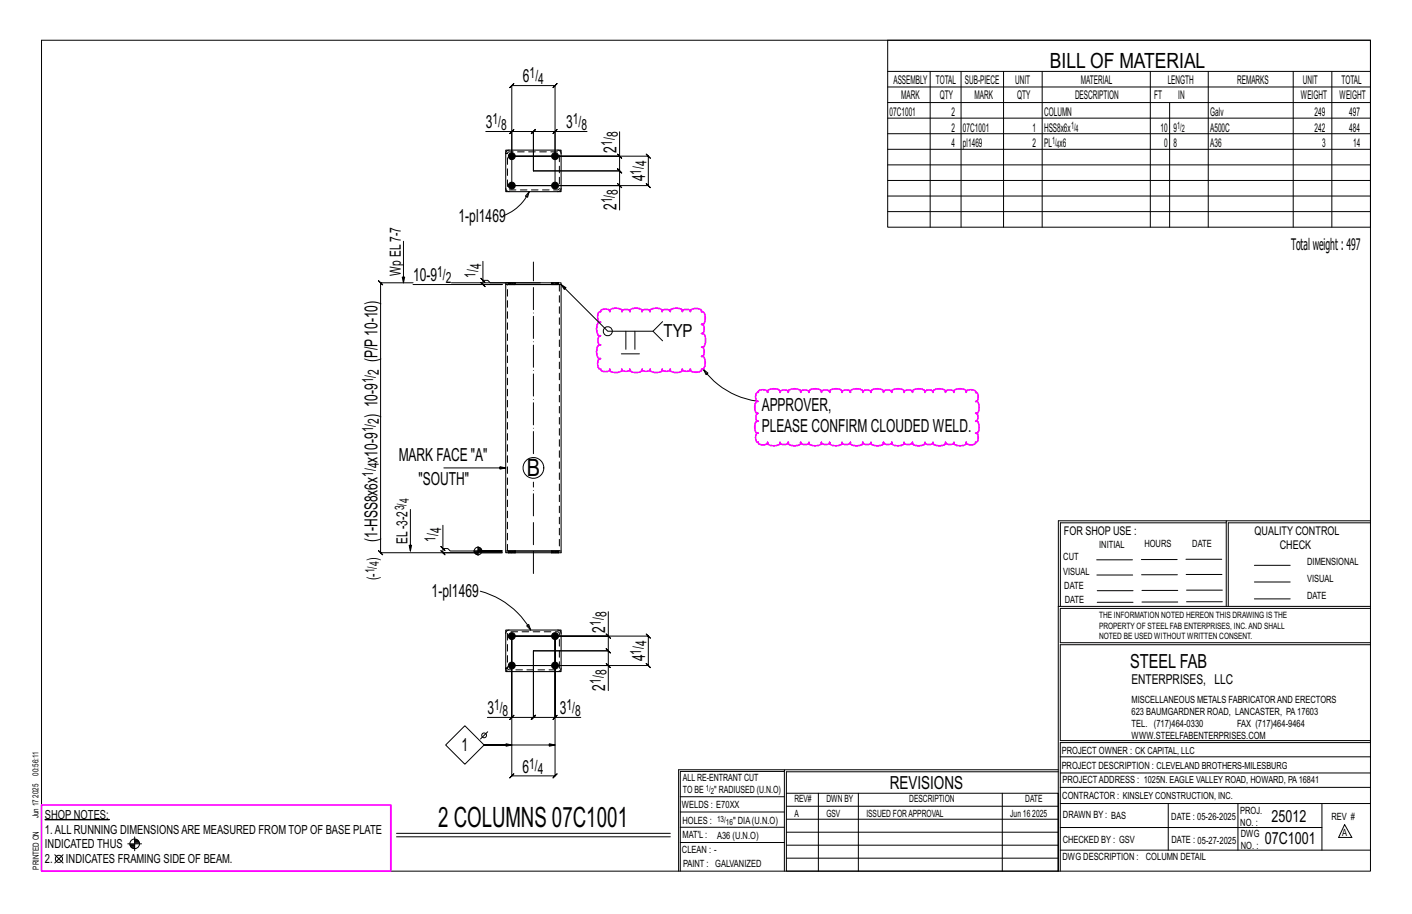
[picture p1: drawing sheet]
<svg xmlns="http://www.w3.org/2000/svg" width="432mm" height="279mm" viewBox="0 0 432 279" stroke-linecap="round" stroke-linejoin="round" font-family="sans-serif">
<g fill="#000" stroke="#000" stroke-width=".31">
<path d="M13.8 250.5l19.6 .1z"/>
<circle cx="156.5" cy="47.7" r="1.06"/>
<circle cx="156.5" cy="56.7" r="1.06"/>
<circle cx="169.7" cy="56.7" r="1.06"/>
<circle cx="169.7" cy="47.7" r="1.06"/>
<circle cx="156.5" cy="194.5" r="1.06"/>
<circle cx="169.7" cy="194.5" r="1.06"/>
<circle cx="156.5" cy="203.4" r="1.06"/>
<circle cx="169.7" cy="203.4" r="1.06"/>
</g>
<g fill="none" stroke="#000" stroke-width=".31">
<path d="M12.7 12.3h406.4v254h-406.4zM271.5 12.3h147.6v57.2h-147.6zM157.2 39.6l-1.3 1.3zM170.4 39.6l-1.3 1.3zM271.5 21.8h147.6M271.5 26.6h147.6M271.5 31.4h147.6M271.5 36.1h147.6M284.5 21.8v47.7M293.9 21.8v47.7M306.9 21.8v47.7M318.7 21.8v47.7"/>
<path d="M351.8 21.8v47.7M357.7 31.4v38.1M369.5 21.8v47.7M395.5 21.8v47.7M407.3 21.8v47.7M148.5 40.2h8v16.5M156.5 40.2h6.6l-.6 .7 1.3-1.3-.7 .6v12M156.5 47.7v-21.5l-.6 .6 1.3-1.3-.7 .7h13.2l-.6 .6 1.3-1.3-.7 .7v21.5M161.8 58.6l-.5 1.7-.6-.3zM161.8 58.6a14 14 0 0 1-7.8 7.3M163.1 52.2h26.4l-.7-.6 1.3 1.3-.6-.7v4.5M169.7 40.2h-6.6l.7-.6-1.3 1.3 .6-.7v12"/>
<path d="M179.5 40.2h-9.8v16.5M188.8 47.1l1.3 1.3zM188.8 56.1l1.3 1.3zM189.5 40.3v7.4h-33h41.8l-.7-.6 1.3 1.3-.6-.7v9l-.7-.6 1.3 1.3-.6-.7h-41.8h33v7.5M189.5 47.7v4.5l-.7-.6 1.3 1.3-.6-.7h-26.4M271.5 40.9h147.6M271.5 45.6h147.6M271.5 50.4h147.6M271.5 55.2h147.6M271.5 59.9h147.6M123.4 73.8v12.7l-.4-1.8h.8l-.4 1.8M147.7 79.9v5.8h1.5l.7 .8h15.3"/>
<path d="M271.5 64.7h147.6M126.3 86.5h-9.9l-.7-.7 1.3 1.3-.6-.6v82.5l-.7-.7 1.3 1.3-.6-.6h37.2h-18.2l.7 .6-1.3-1.3 .6 .7v-1.3M138 86.5h18.5M147 85.1l1.3 1.3zM147.7 85.7v1.3l-.7-.7 1.3 1.3-.6-.6h5.9h-27.3M171.6 87l1 1.5 .5-.5-1.5-1 14.3 14.3h13.8l2.9-3M190 108.2h5.5M191.4 101.3v5.5M194.2 101.3v5.5M199.7 101.3l2.9 2.9M215.1 112.9l1.4 1.2-.6 .4zM215.1 112.9a24.7 24.7 0 0 0 16.2 9.7"/>
<path d="M125.5 155.7v12.7l-.4-1.7h.8l-.4 1.7M135.7 143h19l-1.8 .4v-.7l1.8 .3M375 159.8h-50.7v25.6M375 159.2h-51.3l-.1 107.1M419.1 159.2h-44.1v26.2M419.1 159.8h-43.5v25.6M134.8 167l1.3 1.3zM135.4 160.6v7.1h1.5l.8 .7h15.9h-7.4M144.8 168.4h2.8M145 168.6h1.2M145.1 168.9h1.1M145.2 169.1h1"/>
<path d="M145.4 169.3h.8M145.7 169.5h.5M146.2 167v2.8M146.2 168.2h1.1M146.2 168h1.1M146.2 167.8h1M146.2 167.6h.8M146.2 167.4h.5M335.4 171.1h10.9M335.4 175.8h11M349 171h11M349.1 175.7h11"/>
<path d="M362.7 171h10.9M362.7 175.6h11M383.6 172.8h11M383.6 177.9h11M146.9 180.7a25.4 25.4 0 0 1 15.4 11.9M161.1 191.3l.6-.4 .6 1.7zM163.1 198.9h22.9l-.6-.6 1.3 1.3-.7-.7v4.5M163.1 198.9v20.4l-.6 .7 1.3-1.3-.7 .6h6.6M163.1 198.9v20.4l.7-.6-1.3 1.3 .6-.7h-6.6M185.4 193.8l1.3 1.3zM186 187v7.5h-29.5h41.8l-.7-.7 1.3 1.3-.6-.6v8.9l-.7-.6 1.3 1.3-.6-.7h-41.8h29.5v7.7M186 194.5v4.4l-.6-.6 1.3 1.3-.7-.7h-22.9"/>
<path d="M323.7 185.4h95.4M335.5 184.1h11M335.5 180.6h11M349.2 184h11M349.2 180.5h11M362.9 180.4h10.9M362.9 184h10.9M383.6 183.1h11M419.1 186h-94.9v10.5h94.9M419.1 197.1h-94.9v29.3h94.9v.6h-94.9v39.3M149 219.3h7.5v-24.8v42.7l-.6 .6 1.3-1.3-.7 .7h13.2l-.6 .6 1.3-1.3-.7 .7v-42.7v24.8h7.9M156.5 219.3l.7-.6-1.3 1.3z"/>
<path d="M169.7 219.3l.7-.6-1.3 1.3zM185.4 202.8l1.3 1.3zM136.3 227.7l5.9-5.8 5.8 5.8-5.8 5.9zM149.1 223.7l-2.2 2.2M156.5 227.7l-1.7-.3v.7l1.7-.4h-8.5h21.7l-1.7 .4v-.7l1.7 .3M239.9 235.8h-31.9v30.5M239.9 235.3h-32.4v31M323.6 235.3h-83.7v31M323.6 235.9h-83.1v6.6M324.2 236.3h94.9M324.2 231.4h94.9M39.1 258h4.2"/>
<path d="M39.7 258.2h1.5M39.8 258.4h1.4M39.9 258.7h1.3M40.1 258.9h1.1M40.4 259.2h.8M41.2 255.8v4.3M41.2 257.7h1.4M41.2 257.2h1.3M41.2 257.5h1.4M41.2 256.7h.8M41.2 257h1.1M121.3 254.7h83.7"/>
<path d="M121.3 255.8h83.7M208 252.9h31.9M208 257.5h31.9M208 243.6h31.9M208 248.2h31.9M240.5 242.5h83.1v23.8h-83.1zM240.5 258.4h83.1M240.5 254.4h83.1M240.5 250.4h83.1M240.5 246.5h83.1M250.3 242.5v23.8M262.5 242.5v23.8"/>
<path d="M306.5 242.5v23.8M324.2 253h80.1M324.2 245.6h94.9M324.2 259.9h94.9M324.2 240.7h94.9M357.3 245.6v14.3M378.6 245.6v14.3M404.3 245.6v14.3M411.2 252.1l2.2 3.9h-4zM16.8 261.3l2.5 2.5M19.3 261.3l-2.5 2.5M240.5 262.3h83.1"/>
<circle cx="185.9" cy="101.3" r="1.38"/>
<circle cx="163.1" cy="143" r="3.2"/>
<circle cx="146.2" cy="168.4" r="1.16"/>
<circle cx="148" cy="224.8" r=".74"/>
<circle cx="41.2" cy="258" r="1.47"/>
<circle cx="18" cy="262.5" r="1.1"/>
</g>
<path d="M183.1 95.5l.6-.2v-.3a2.05 2.05 0 0 1 2.8 0v.3l-.1-.4a2.73 2.73 0 0 1 3.8 0v.4v-.2a1.82 1.82 0 0 1 2.5 0l-.1 .2v-.4a2.73 2.73 0 0 1 3.8 0l-.1 .4v-.2a1.82 1.82 0 0 1 2.5 0v.2v-.4a2.73 2.73 0 0 1 3.7 0v.4v-.2a1.82 1.82 0 0 1 2.5 0v.2l-.1-.4a2.73 2.73 0 0 1 3.8 0v.4l-.1-.2a1.82 1.82 0 0 1 2.6 0l-.1 .2v-.3a2.51 2.51 0 0 1 3.5 0l-.1 .3h.4a2.84 2.84 0 0 1 0 3.9h-.4l.3-.1a2.07 2.07 0 0 1 0 2.9h-.3l.4-.1a3.1 3.1 0 0 1 0 4.3l-.4-.1h.3a2.07 2.07 0 0 1 0 2.9l-.3-.1h.4a2.84 2.84 0 0 1 0 3.9h-.4l.1 .3a2.51 2.51 0 0 1-3.5 0v-.3l.1 .2a1.82 1.82 0 0 1-2.6 0l.1-.2v.3a2.73 2.73 0 0 1-3.8 0l.1-.3v.2a1.82 1.82 0 0 1-2.5 0v-.2v.3a2.73 2.73 0 0 1-3.7 0v-.3v.2a1.82 1.82 0 0 1-2.5 0v-.2l.1 .3a2.73 2.73 0 0 1-3.8 0v-.3l.1 .2a1.82 1.82 0 0 1-2.5 0v-.2v.3a2.73 2.73 0 0 1-3.8 0l.1-.3v.3a2.05 2.05 0 0 1-2.8 0v-.3h-.3a2.32 2.32 0 0 1 0-3.2h.3l-.4 .1a3.1 3.1 0 0 1 0-4.3h.4l-.3 .1a2.07 2.07 0 0 1 0-2.9h.3l-.4 .1a3.1 3.1 0 0 1 0-4.3l.4 .1h-.3a2.3 2.3 0 0 1-.3-3zM232.1 119.4a2.39 2.39 0 0 1 2.7 .3l-.1 .3v-.4a2.81 2.81 0 0 1 3.9 0l-.1 .4v-.3a1.87 1.87 0 0 1 2.6 0v.3l-.1-.4a2.81 2.81 0 0 1 3.9 0v.4l-.1-.3a1.87 1.87 0 0 1 2.6 0v.3v-.4a2.81 2.81 0 0 1 3.8 0v.4v-.3a1.87 1.87 0 0 1 2.5 0v.3v-.4a2.81 2.81 0 0 1 3.9 0l-.1 .4v-.3a1.87 1.87 0 0 1 2.6 0l-.1 .3v-.4a2.81 2.81 0 0 1 3.9 0l-.1 .4v-.3a1.87 1.87 0 0 1 2.6 0v.3l-.1-.4a2.81 2.81 0 0 1 3.9 0v.4l-.1-.3a1.87 1.87 0 0 1 2.6 0v.3v-.4a2.81 2.81 0 0 1 3.8 0v.4v-.3a1.87 1.87 0 0 1 2.6 0l-.1 .3v-.4a2.81 2.81 0 0 1 3.9 0l-.1 .4v-.3a1.87 1.87 0 0 1 2.6 0v.3l-.1-.4a2.81 2.81 0 0 1 3.9 0v.4l-.1-.3a1.87 1.87 0 0 1 2.6 0v.3v-.4a2.81 2.81 0 0 1 3.8 0v.4v-.3a2.1 2.1 0 0 1 2.9 0l-.1 .3 .3-.1a2.02 2.02 0 0 1 0 2.8h-.3h.4a2.69 2.69 0 0 1 0 3.7l-.4-.1h.3a1.79 1.79 0 0 1 0 2.5h-.3l.4-.1a2.69 2.69 0 0 1 0 3.7h-.4h.3a2.02 2.02 0 0 1 0 2.8l-.3-.1 .1 .3a2.1 2.1 0 0 1-2.9 0v-.3v.4a2.81 2.81 0 0 1-3.8 0v-.4v.3a1.87 1.87 0 0 1-2.6 0l.1-.3v.4a2.81 2.81 0 0 1-3.9 0l.1-.4v.3a1.87 1.87 0 0 1-2.6 0v-.3l.1 .4a2.81 2.81 0 0 1-3.9 0v-.4l.1 .3a1.87 1.87 0 0 1-2.6 0v-.3v.4a2.81 2.81 0 0 1-3.8 0v-.4v.3a1.87 1.87 0 0 1-2.6 0l.1-.3v.4a2.81 2.81 0 0 1-3.9 0l.1-.4v.3a1.87 1.87 0 0 1-2.6 0v-.3l.1 .4a2.81 2.81 0 0 1-3.9 0v-.4l.1 .3a1.87 1.87 0 0 1-2.6 0v-.3l.1 .4a2.81 2.81 0 0 1-3.9 0v-.4v.3a1.87 1.87 0 0 1-2.5 0v-.3v.4a2.81 2.81 0 0 1-3.8 0v-.4v.3a1.87 1.87 0 0 1-2.6 0l.1-.3v.4a2.81 2.81 0 0 1-3.9 0l.1-.4v.3a1.87 1.87 0 0 1-2.6 0v-.3l.1 .4a2.81 2.81 0 0 1-3.9 0v-.4l.1 .3a2.1 2.1 0 0 1-2.9 0v-.3l-.3 .1a2.02 2.02 0 0 1 0-2.8h.3h-.4a2.69 2.69 0 0 1 0-3.7l.4 .1h-.3a1.79 1.79 0 0 1 0-2.5h.3l-.4 .1a2.69 2.69 0 0 1 0-3.7h.4h-.3a2.02 2.02 0 0 1 0-2.8l.3 .1zM12.7 246.1h106.8v20.2h-106.8z" fill="none" stroke="#f0f" stroke-width=".5"/>
<g fill="none" stroke="#000" stroke-width=".32">
<path d="M154.7 45.9h16.9v12.7h-16.9zM154.7 86.5h16.9v.5h-16.9zM154.7 87v82h16.9v-82M155.5 86.4v.1M155.5 87h.1M155.7 87h14.8M157.6 86.4v.1M157.6 87h.1M168.7 86.4v.1M168.7 87h.1M170.8 86.4v.1M170.8 87h.1"/>
<path d="M154.7 168.4h16.9M155.5 168.4h.1M155.5 169h.1M157.6 168.4h.1M157.6 169h.1M168.7 168.4h.1M168.7 169h.1M170.8 168.4h.1M170.8 169h.1M154.7 192.6h16.9v12.7h-16.9z"/>
</g>
<g fill="none" stroke="#000" stroke-width=".31" stroke-dasharray="2 1.4">
<path d="M154.7 57.5a1.06 1.06 0 0 0 1 1.1M155.2 46.9h-.5M155.3 46.6l.4-.2 15.2 .2 .2 .3-.2 11-.4 .2-15.2-.2-.1-.4zM155.7 45.9a1.06 1.06 0 0 0-1 1h.5M170.5 58.6a1.06 1.06 0 0 0 1.1-1.1M171.6 46.9a1.06 1.06 0 0 0-1.1-1M155.5 86.5v.5M155.5 86.4h.1M155.8 86.4h-.3v.6M156.1 86.4h-.3v.6h-.3M156.5 86.4h.4v.6h-.4zM156.5 86.4h-.4v.6h-.3"/>
<path d="M156.5 87h-.4M156.9 86.4h.4v.6h-.4M157.3 86.4h.2v.6h-.2M157.5 86.4h.1M157.6 87h-.1M157.6 87v-.5M168.7 86.5v.5M168.7 86.4h.1M169 86.4h-.2l-.1 .6M169.3 86.4h-.3v.6h-.2M169.7 86.4h.4v.6h-.4zM169.7 86.4h-.4v.6h-.3"/>
<path d="M169.7 87h-.4M170.1 86.4h.4v.6h-.4M170.5 86.4h.2v.6h-.2M170.7 86.4h.1M170.8 87h-.1M170.8 87v-.5M171.1 87v81.4M155.2 168.4v-81.4M155.5 168.4v.6M155.5 168.4h.1M155.8 168.4h-.3v.6M156.1 168.4h-.3v.6h-.3"/>
<path d="M156.5 168.4h.4v.6h-.4zM156.5 168.4h-.4v.6h-.3M156.5 169h-.4M156.9 168.4h.4v.6h-.4M157.3 168.4h.2v.6h-.2M157.5 168.4h.1M157.6 169h-.1M157.6 169v-.6M168.7 168.4v.6M168.7 168.4h.1M169 168.4h-.2l-.1 .6M169.3 168.4h-.3v.6h-.2"/>
<path d="M169.7 168.4h.4v.6h-.4zM169.7 168.4h-.4v.6h-.3M169.7 169h-.4M170.1 168.4h.4v.6h-.4M170.5 168.4h.2v.6h-.2M170.7 168.4h.1M170.8 169h-.1M170.8 169v-.6M155.7 192.6a1.06 1.06 0 0 0-1 1.1M171.6 193.7a1.06 1.06 0 0 0-1.1-1.1M154.7 204.2h.5l.1 .4 .4 .2 15-.1 .4-.5-.1-10.7-.5-.4-15 .1-.3 .5v10.5h-.5a1.06 1.06 0 0 0 1 1.1M170.5 205.3a1.06 1.06 0 0 0 1.1-1.1"/>
</g>
<path d="M163.1 138.7v-58.6M163.1 175.3v-27.9" fill="none" stroke="#000" stroke-width=".31" stroke-dasharray="6.8 1 0 1"/>
<text font-size="8.6" x="134" y="252.8">2 COLUMNS 07C1001</text>
<text font-size="7.3" x="161.1" y="145.4">B</text>
<text font-size="6.4" x="321.1" y="20.7">BILL OF MATERIAL</text>
<text font-size="5.9" x="345.6" y="204.1">STEEL FAB</text>
<g font-size="5.5">
<text x="159.9" y="25.2">6</text>
<text x="148.5" y="39.2">3</text>
<text x="173.1" y="39.2">3</text>
<text x="188.5" y="46.7" transform="rotate(-90 188.5 46.7)">2</text>
<text x="197.3" y="55.4" transform="rotate(-90 197.3 55.4)">4</text>
<text x="188.5" y="64.2" transform="rotate(-90 188.5 64.2)">2</text>
<text x="140.2" y="68">1-pl1469</text>
<text x="126.3" y="86">10-9</text>
<text x="202.9" y="103">TYP</text>
<text x="115.4" y="110.8" transform="rotate(-90 115.4 110.8)">(P/P10-10)</text>
<text x="232.9" y="125.6">APPROVER,</text>
<text x="115.4" y="127.8" transform="rotate(-90 115.4 127.8)">) 10-9</text>
<text x="232.9" y="132.1">PLEASE CONFIRM CLOUDED WELD.</text>
<text x="115.4" y="141.4" transform="rotate(-90 115.4 141.4)">x10-9</text>
<text x="121.9" y="141">MARK FACE &quot;A&quot;</text>
<text x="128" y="148.3">&quot;SOUTH&quot;</text>
<text x="115.4" y="165.6" transform="rotate(-90 115.4 165.6)">(1-HSS8x6x</text>
<text x="132" y="182.6">1-pl1469</text>
<text x="185" y="193.4" transform="rotate(-90 185 193.4)">2</text>
<text x="197.3" y="202.2" transform="rotate(-90 197.3 202.2)">4</text>
<text x="185" y="211.1" transform="rotate(-90 185 211.1)">2</text>
<text x="149" y="218.3">3</text>
<text x="171.2" y="218.3">3</text>
<text x="141.1" y="229.5">1</text>
<text x="159.8" y="236.2">6</text>
<text x="272.2" y="241.1">REVISIONS</text>
</g>
<g font-size="5.1">
<text x="388.9" y="251.3">25012</text>
<text x="386.8" y="258.1">07C1001</text>
</g>
<text font-size="4.9" x="394.8" y="76.4">Totalweight : 497</text>
<g font-size="4.7">
<text x="162" y="23.9">1/</text>
<text x="164.6" y="25.6">4</text>
<text x="150.6" y="38">1/</text>
<text x="153.2" y="39.6">8</text>
<text x="175.2" y="38">1/</text>
<text x="177.8" y="39.6">8</text>
<text x="187.2" y="44.6" transform="rotate(-90 187.2 44.6)">1/</text>
<text x="188.9" y="42" transform="rotate(-90 188.9 42)">8</text>
<text x="196" y="53.4" transform="rotate(-90 196 53.4)">1/</text>
<text x="197.7" y="50.8" transform="rotate(-90 197.7 50.8)">4</text>
<text x="188.9" y="59.5" transform="rotate(-90 188.9 59.5)">8</text>
<text x="187.2" y="62.2" transform="rotate(-90 187.2 62.2)">1/</text>
<text x="147.1" y="82.4" transform="rotate(-90 147.1 82.4)">4</text>
<text x="122.5" y="84.3" transform="rotate(-90 122.5 84.3)">Wp EL7-7</text>
<text x="133.7" y="84.7">1/</text>
<text x="136.3" y="86.4">2</text>
<text x="145.4" y="85" transform="rotate(-90 145.4 85)">1/</text>
<text x="114.2" y="117.2" transform="rotate(-90 114.2 117.2)">1/</text>
<text x="115.8" y="114.5" transform="rotate(-90 115.8 114.5)">2</text>
<text x="115.8" y="129.6" transform="rotate(-90 115.8 129.6)">2</text>
<text x="114.2" y="132.2" transform="rotate(-90 114.2 132.2)">1/</text>
<text x="115.8" y="143.1" transform="rotate(-90 115.8 143.1)">4</text>
<text x="114.2" y="145.8" transform="rotate(-90 114.2 145.8)">1/</text>
<text x="124.7" y="166.3" transform="rotate(-90 124.7 166.3)">EL-3-2</text>
<text x="133.2" y="165.7" transform="rotate(-90 133.2 165.7)">1/</text>
<text x="134.9" y="163.1" transform="rotate(-90 134.9 163.1)">4</text>
<text x="115.5" y="171.6" transform="rotate(-90 115.5 171.6)">)</text>
<text x="115.5" y="177.4" transform="rotate(-90 115.5 177.4)">(-</text>
<text x="183.8" y="191.3" transform="rotate(-90 183.8 191.3)">1/</text>
<text x="185.4" y="188.7" transform="rotate(-90 185.4 188.7)">8</text>
<text x="197.7" y="197.5" transform="rotate(-90 197.7 197.5)">4</text>
<text x="196" y="200.1" transform="rotate(-90 196 200.1)">1/</text>
<text x="183.8" y="209.1" transform="rotate(-90 183.8 209.1)">1/</text>
<text x="185.4" y="206.5" transform="rotate(-90 185.4 206.5)">8</text>
<text x="151.1" y="217.1">1/</text>
<text x="153.7" y="218.7">8</text>
<text x="173.3" y="217.1">1/</text>
<text x="175.9" y="218.7">8</text>
<text x="161.8" y="234.9">1/</text>
<text x="164.4" y="236.6">4</text>
</g>
<text font-size="4.2" x="346" y="209.1">ENTERPRISES, LLC</text>
<g font-size="4">
<text x="125" y="153.8" transform="rotate(-90 125 153.8)">4</text>
<text x="123.6" y="156" transform="rotate(-90 123.6 156)">3/</text>
<text x="115.9" y="173.1" transform="rotate(-90 115.9 173.1)">4</text>
<text x="114.5" y="175.3" transform="rotate(-90 114.5 175.3)">1/</text>
</g>
<g font-size="3.8">
<text x="13.8" y="250.3">SHOP NOTES:</text>
<text x="13.8" y="254.8">1.ALL RUNNING DIMENSIONSARE MEASURED FROM TOP OF BASE PLATE</text>
<text x="13.8" y="263.9">2.</text>
<text x="13.8" y="259.3">INDICATED THUS</text>
<text x="20.2" y="263.9">INDICATES FRAMING SIDE OF BEAM.</text>
</g>
<g font-size="3.7">
<text x="273.2" y="25.6">ASSEMBLY</text>
<text x="286.2" y="25.6">TOTAL</text>
<text x="295.1" y="25.6">SUB-PIECE</text>
<text x="310.4" y="25.6">UNIT</text>
<text x="330.5" y="25.6">MATERIAL</text>
<text x="357.1" y="25.6">LENGTH</text>
<text x="378.3" y="25.6">REMARKS</text>
<text x="398.4" y="25.6">UNIT</text>
<text x="410.2" y="25.6">TOTAL</text>
<text x="272.1" y="35.5">07C1001</text>
<text x="275.6" y="30.4">MARK</text>
<text x="287.4" y="30.4">QTY</text>
<text x="290.9" y="35.5">2</text>
<text x="298" y="30.4">MARK</text>
<text x="311" y="30.4">QTY</text>
<text x="319.3" y="35.5">COLUMN</text>
<text x="328.7" y="30.4">DESCRIPTION</text>
<text x="353" y="30.4">FT</text>
<text x="360.3" y="30.4">IN</text>
<text x="370.1" y="35.5">Galv</text>
<text x="397.8" y="30.4">WEIGHT</text>
<text x="402" y="35.5">249</text>
<text x="409.6" y="30.4">WEIGHT</text>
<text x="412.6" y="35.5">497</text>
<text x="290.9" y="40.2">2</text>
<text x="294.5" y="40.2">07C1001</text>
<text x="315.8" y="40.2">1</text>
<text x="319.3" y="40.2">HSS8x6x</text>
<text x="354.9" y="40.2">10</text>
<text x="358.9" y="40.2">9</text>
<text x="370.1" y="40.2">A500C</text>
<text x="402" y="40.2">242</text>
<text x="412.6" y="40.2">484</text>
<text x="290.9" y="45">4</text>
<text x="294.5" y="45">pl1469</text>
<text x="315.8" y="45">2</text>
<text x="319.3" y="45">PL x6</text>
<text x="356" y="45">0</text>
<text x="358.9" y="45">8</text>
<text x="370.1" y="45">A36</text>
<text x="404.3" y="45">3</text>
<text x="413.8" y="45">14</text>
<text x="325.3" y="163.4">FOR SHOP USE :</text>
<text x="383.7" y="163.4">QUALITY CONTROL</text>
<text x="391.4" y="167.8">CHECK</text>
</g>
<g font-size="3.1">
<text x="327.5" y="39.4">1/</text>
<text x="328.9" y="40.5">4</text>
<text x="360" y="39.4">1/</text>
<text x="361.4" y="40.5">2</text>
<text x="321.7" y="44.1">1/</text>
<text x="323.1" y="45.3">4</text>
<text x="336.2" y="167.4">INITIAL</text>
<text x="350" y="167.1">HOURS</text>
<text x="364.6" y="167.2">DATE</text>
<text x="325.2" y="171.3">CUT</text>
<text x="399.8" y="172.8">DIMENSIONAL</text>
<text x="325.1" y="175.8">VISUAL</text>
<text x="399.8" y="177.9">VISUAL</text>
<text x="325.5" y="180">DATE</text>
<text x="325.7" y="184.4">DATE</text>
<text x="399.8" y="183.1">DATE</text>
<text x="346" y="215">MISCELLANEOUS METALS FABRICATORAND ERECTORS</text>
<text x="346" y="218.6">623 BAUMGARDNER ROAD, LANCASTER, PA17603</text>
<text x="346" y="225.8">WWW.STEELFABENTERPRISES.COM</text>
<text x="346" y="222.2">TEL. (717)464-0330</text>
<text x="378.3" y="222.2">FAX (717)464-9464</text>
<text x="324.7" y="230.5">PROJECT OWNER : CK CAPITAL, LLC</text>
<text x="208.8" y="238.8">ALL RE-ENTRANT CUT</text>
<text x="324.7" y="235.1">PROJECT DESCRIPTION : CLEVELAND BROTHERS-MILESBURG</text>
<text x="324.9" y="239.5">PROJECTADDRESS : 1025N. EAGLE VALLEY ROAD, HOWARD, PA16841</text>
<text x="208.8" y="242.5">TO BE</text>
<text x="218.4" y="242.5">&quot; RADIUSED (U.N.O)</text>
<text x="242.9" y="245.3">REV#</text>
<text x="252.7" y="245.3">DWN BY</text>
<text x="278.1" y="245.3">DESCRIPTION</text>
<text x="313.5" y="245.3">DATE</text>
<text x="324.9" y="244.2">CONTRACTOR : KINSLEY CONSTRUCTION, INC.</text>
<text x="208.5" y="247">WELDS : E70XX</text>
<text x="208.7" y="251.7">HOLES :</text>
<text x="224.2" y="251.8">&quot; DIA(U.N.O)</text>
<text x="242.9" y="249.9">A</text>
<text x="252.7" y="249.9">GSV</text>
<text x="264.9" y="249.9">ISSUED FORAPPROVAL</text>
<text x="309" y="249.9">Jun 16</text>
<text x="315.7" y="249.9">2025</text>
<text x="325.1" y="250">DRAWN BY : BAS</text>
<text x="358.2" y="250.5">DATE : 05-26-2025</text>
<text x="379.3" y="248.9">PROJ.</text>
<text x="407.2" y="250.5">REV #</text>
<text x="208.7" y="256.3">MAT'L :</text>
<text x="219.3" y="256.4">A36 (U.N.O)</text>
<text x="325" y="257.6">CHECKED BY : GSV</text>
<text x="358.3" y="257.7">DATE : 05-27-2025</text>
<text x="379.3" y="252.5">NO. :</text>
<text x="379.5" y="255.9">DWG</text>
<text x="410.5" y="255.5">A</text>
<text x="208.6" y="260.7">CLEAN : -</text>
<text x="324.9" y="262.9">DWG DESCRIPTION :</text>
<text x="350.4" y="263">COLUMN DETAIL</text>
<text x="379.5" y="259.5">NO. :</text>
<text x="208.9" y="265">PAINT : GALVANIZED</text>
</g>
<g font-size="2.7">
<text x="336.1" y="189">THE INFORMATION NOTED HEREON THIS DRAWING IS THE</text>
<text x="336.1" y="195.4">NOTED BE USED WITHOUT WRITTEN CONSENT.</text>
<text x="336.1" y="192.2">PROPERTY OF STEEL FAB ENTERPRISES, INC.AND SHALL</text>
</g>
<g font-size="2.6">
<text x="215.9" y="241.8">1/</text>
<text x="217.4" y="242.7">2</text>
<text x="219.3" y="251.1">13/</text>
<text x="222" y="252.1">16</text>
</g>
<g font-size="2.5">
<text x="11.7" y="237.1" transform="rotate(-90 11.7 237.1)">00:56:11</text>
<text x="11.8" y="243.8" transform="rotate(-90 11.8 243.8)">2025</text>
<text x="11.8" y="250.1" transform="rotate(-90 11.8 250.1)">Jun 17</text>
<text x="11.9" y="265.8" transform="rotate(-90 11.9 265.8)">PRINTED ON</text>
</g>
</svg>
